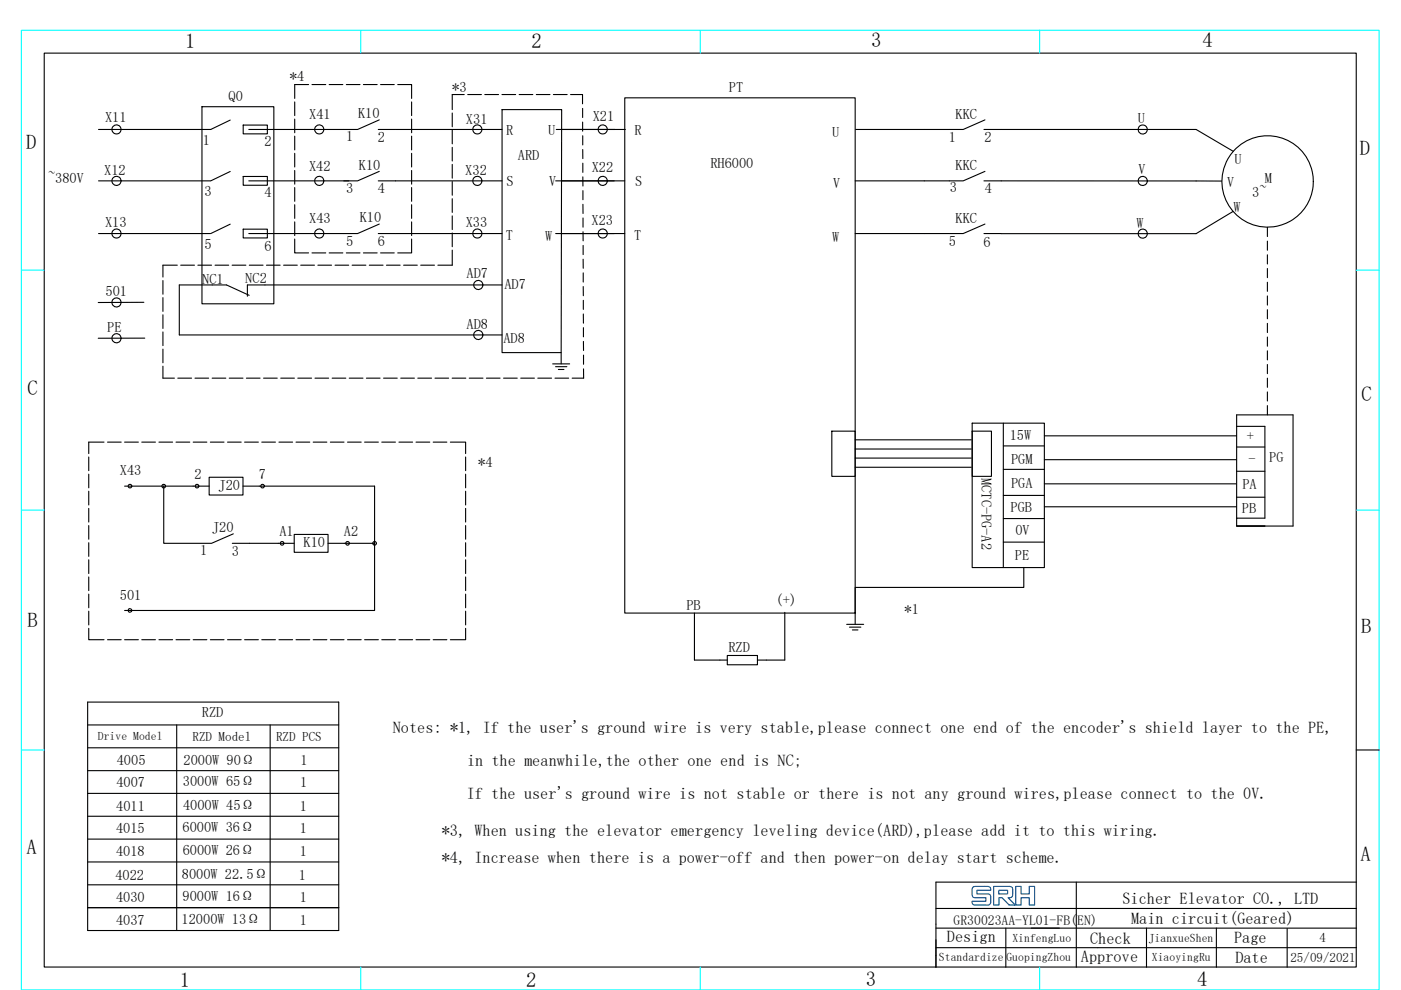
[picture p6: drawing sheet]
<svg xmlns="http://www.w3.org/2000/svg" width="297mm" height="210mm" viewBox="0 0 297 210" stroke-linecap="round" stroke-linejoin="round" font-family="sans-serif">
<path d="M4.5 6.4h287.9v203.6h-287.9zM76.5 6.4v4.9M148.5 6.4v4.9M220.4 6.4v4.9M4.5 57.3h4.9M287.5 57.3h4.9M4.5 108.2h4.9M287.5 108.2h4.9M4.5 159.1h4.9M76.5 205.1v4.9M148.5 205.1v4.9M220.4 205.1v4.9" fill="none" stroke="#0ff" stroke-width=".23"/>
<g fill="none" stroke="#000" stroke-width=".23">
<path d="M9.4 11.3h278.1v193.8h-278.1zM65.4 17.9h-2.9v3M66.1 17.9h3M69.8 17.9h2.9M73.4 17.9h2.9M77 17.9h3M80.7 17.9h2.9M84.3 17.9h3v3M20.9 38.4h23.7M42.8 22.6h15.3v41.8h-15.3zM48.8 25.5l-4.1 2h-23.8M48.8 36.4l-4.1 2"/>
<path d="M51.6 37.4h5.1v1.9h-5.1zM51.6 26.5h5.1v1.9h-5.1zM52.7 38.4h21.3M62.5 21.6v2.9M62.5 25.3v2.9M62.5 28.9v2.9M62.5 32.5v2.9M62.5 36.2v2.9M62.5 39.8v2.9M80.2 27.5h26.2M80.2 38.4h26.2M80.4 36.4l-4.6 2h-2.9"/>
<path d="M80.4 25.4l-4.6 2.1h-23.1M87.3 21.6v2.9M87.3 25.3v2.9M87.3 28.9v2.9M87.3 32.5v2.9M87.3 36.2v2.9M87.3 39.8v2.9M95.9 24v2.9M95.9 27.6v2.9M95.9 31.2v2.9M95.9 34.9v2.9M95.9 38.5v2.9"/>
<path d="M98.4 20.1h-2.5v3.1M99.2 20.1h2.9M102.8 20.1h2.9M106.4 20.1h2.9M106.4 23.2h12.7l-.1 51.6h-12.6zM110.1 20.1h2.9M113.7 20.1h2.9M117.3 20.1h2.9M117.8 38.4h14.7M117.9 27.5h14.7M121 20.1h2.5v1.9M123.5 23v1.9"/>
<path d="M123.5 25.9v1.9M123.5 28.8v1.9M123.5 31.7l.1 1.9M123.6 34.6v2M123.6 37.5v2M132.5 20.8h48.8v109.2h-48.8zM208.6 27.5h45l7.9 4.6M208.6 38.4h50.4M208.8 36.4l-4.6 2h-22.9M208.8 25.4l-4.6 2.1h-22.8M20.9 49.5h23.7M34.5 59.5v2.9"/>
<path d="M37.6 56.2h-3.1v2.6M38.3 56.2h2.9M42 56.2h2.9M45.6 56.2h2.9M48.8 47.5l-4.1 2M49.2 56.2h2.9M51.6 48.6h5.1v1.9h-5.1zM52.9 56.2h2.9M56.5 56.2h2.9M60.1 56.2h2.9M62.5 50.7v2.9h2.9M62.5 43.4v2.9"/>
<path d="M62.5 47.1v2.9M63.8 56.2h2.9M66.1 53.6h3M67.4 56.2h2.9M69.8 53.6h2.9M71 56.2h2.9M73.4 53.6h2.9M74.7 56.2h2.9M77 53.6h3M78.3 56.2h2.9M80.2 49.5h26.2M80.4 47.5l-4.6 2h-23.1"/>
<path d="M80.7 53.6h2.9M81.9 56.2h2.9M85.6 56.2h2.9M87.3 50.7v2.9h-3M87.3 43.4v2.9M87.3 47.1v2.9M89.2 56.2h2.9M95.9 42.1v2.9M95.9 45.8v2.9M95.9 49.4v2.9M95.9 53.1v3.1h-3.1M117.8 49.5h14.7"/>
<path d="M123.6 40.4v2M123.6 43.3v2M123.6 46.2v2M123.6 49.2v1.9M123.6 52.1v1.9M123.6 55l.1 1.9M123.7 57.9v1.9M208.8 47.5l-4.6 2h-22.9M261.5 44.8l-7.9 4.8-45-.1M268.7 48.2v2M268.7 51.1v2M268.7 54v2"/>
<path d="M268.7 56.9v2M268.7 59.9v1.9M30.5 64.1l-9.7 .1M30.7 71.7h-9.9M34.5 77.7v2.5h2.5M34.5 63.1v2.9M34.5 66.8v2.9M34.5 70.4v2.9M34.5 74v2.9M52.8 62.6l-4.8-2.2h-10v10.6h68.4M106.4 60.4h-53.9v2.4M117.2 77.2h3.6"/>
<path d="M117.8 77.8h2.4M118.4 78.4h1.2M119 74.8v2.4M123.7 60.8v1.9M123.7 63.7v1.9M123.7 66.6v1.9M123.7 69.5v1.9M123.7 72.4v1.9M123.7 78.2v2h-2.4M123.7 75.3v2M268.7 62.8v1.9M268.7 65.7v1.9"/>
<path d="M268.7 68.6v1.9M268.7 71.5v1.9M268.7 74.4v1.9M268.7 77.3v2M18.8 96.9v2.9M22.1 93.8h-3.3v2.4M22.8 93.8h2.9M26.4 93.8h2.9M30.1 93.8h2.9M33.7 93.8h2.9M37.3 93.8h2.9M37.7 80.2h2.9"/>
<path d="M41 93.8h2.9M41.3 80.2h2.9M44.6 93.8h2.9M45 80.2h2.9M48.2 93.8h2.9M48.6 80.2h2.9M51.9 93.8h2.9M52.2 80.2h2.9M55.5 93.8h2.9M55.9 80.2h2.9M59.1 93.8h2.9M59.5 80.2h2.9"/>
<path d="M62.8 93.8h2.9M63.1 80.2h3M66.4 93.8h2.9M66.8 80.2h2.9M70 93.8h2.9M70.4 80.2h2.9M73.7 93.8h2.9M74 80.2h3M77.3 93.8h2.9M77.7 80.2h2.9M80.9 93.8h2.9M81.3 80.2h2.9"/>
<path d="M84.6 93.8h2.9M85 80.2h2.9M88.2 93.8h2.9M88.6 80.2h2.9M91.8 93.8h2.9M92.2 80.2h2.9M95.5 93.8h3.2v2.4M95.9 80.2h2.9M98.7 96.9v2.9M99.5 80.2h2.9M103.1 80.2h2.9M106.8 80.2h2.9"/>
<path d="M110.4 80.2h2.9M114 80.2h2.9M117.7 80.2h2.9M176.4 91.4h4.9v9.6h-4.9zM181.3 99.1h24.6M181.3 97.2h24.6M181.3 95.2h24.6M181.3 93.3h24.6M206.1 91.4h4.1v9.6h-4.1zM206.1 89.8h15.3v30.6h-15.3zM212.7 89.8v30.6M212.7 94.6h8.7"/>
<path d="M212.7 99.6h8.7M221.4 97.5h40.8M221.4 92.4h40.8M262.2 94.8h6M262.2 90.4h6v19.5h-6M262.2 88h12v23.6h-12zM262.2 100h6M268.7 80.2v2M268.7 83.1v2M268.7 86v2M18.8 100.6v2.9M18.8 104.2v2.9"/>
<path d="M18.8 107.8v2.9M18.8 111.5v2.9M18.8 115.1v2.9M18.8 118.7v3M26.4 103.1h17.9M34.7 103.1v12.1h10.2l4.6-2M44.3 101.2h7.2v3.8h-7.2zM49.3 115.2h13.1M51.5 103.1h27.9v26.4h-53M62.4 113.4h7.2v3.7h-7.2zM69.6 115.2h9.8M98.7 100.6v2.9"/>
<path d="M98.7 104.2v2.9M98.7 107.8v2.9M98.7 111.5v2.9M98.7 115.1v2.9M98.7 118.7v3M212.7 105.1h8.7M212.7 110h8.7M212.7 115h8.7M221.4 107.5h40.7M221.4 102.6h40.7M262.2 105.5h6M262.2 109.9h.1"/>
<path d="M262.2 111.6h6M18.8 133.3v2.4h3.3M18.8 122.4v2.9M18.8 126v2.9M18.8 129.6v3M22.8 135.7h2.9M26.4 135.7h2.9M27.3 129.1l.6 .2v.4l-.6 .1-.1-.2zM30.1 135.7h2.9M33.7 135.7h2.9M37.3 135.7h2.9M41 135.7h2.9"/>
<path d="M44.6 135.7h2.9M48.2 135.7h2.9M51.9 135.7h2.9M55.5 135.7h2.9M59.1 135.7h2.9M62.8 135.7h2.9M66.4 135.7h2.9M70 135.7h2.9M73.7 135.7h2.9M77.3 135.7h2.9M80.9 135.7h2.9M84.6 135.7h2.9"/>
<path d="M88.2 135.7h2.9M91.8 135.7h2.9M98.7 133.3v2.4h-3.2M98.7 122.4v2.9M98.7 126v2.9M98.7 129.6v3M147.2 130v10h7M154.2 139h6.4v2h-6.4zM166.4 129.9v10.1h-5.8M179.5 132.4h3.6M180.1 133h2.4M180.7 133.6h1.2"/>
<path d="M181.3 130h.1M181.3 124.6h35.8v-4.2l-35.8 9.6zM181.3 130v2.4M217.1 120.4h.1M18.6 158.6h53.2M18.6 153.8h53.2M18.6 148.9h53.2v48.5h-53.2zM37.5 153.8v43.6M57.3 153.8v43.6M287.5 159.1h4.9M18.6 178h53.2M18.6 173.1h53.2"/>
<path d="M18.6 168.3h53.2M18.6 163.5h53.2M18.6 192.5h53.2M18.6 187.7h53.2M18.6 182.8h53.2M198.4 192.7h89.2M198.4 196.9h89.2M213.3 196.9v8.3M228.2 187.1v18.1M243.1 196.8v8.4M257.9 196.8v8.4M272.9 197v8.2"/>
<path d="M287.6 187.1h-89.2v18.1M198.4 201h89.2"/>
<circle cx="24.7" cy="38.4" r=".97"/>
<circle cx="24.7" cy="27.5" r=".97"/>
<circle cx="67.7" cy="38.4" r=".97"/>
<circle cx="67.7" cy="27.5" r=".97"/>
<circle cx="101.2" cy="38.4" r=".97"/>
<circle cx="101.2" cy="27.5" r=".97"/>
<circle cx="127.8" cy="38.4" r=".97"/>
<circle cx="127.8" cy="27.5" r=".97"/>
<circle cx="242.3" cy="38.4" r=".97"/>
<circle cx="242.3" cy="27.5" r=".97"/>
<circle cx="268.8" cy="38.5" r="9.7"/>
<circle cx="24.7" cy="49.5" r=".97"/>
<circle cx="67.7" cy="49.5" r=".97"/>
<circle cx="101.2" cy="49.5" r=".97"/>
<circle cx="127.8" cy="49.5" r=".97"/>
<circle cx="242.3" cy="49.6" r=".97"/>
<circle cx="24.7" cy="71.7" r=".97"/>
<circle cx="24.7" cy="64.1" r=".97"/>
<circle cx="101.4" cy="71" r=".97"/>
<circle cx="101.4" cy="60.4" r=".97"/>
<circle cx="27.6" cy="103.1" r=".39"/>
<circle cx="34.7" cy="103.1" r=".39"/>
<circle cx="41.8" cy="103.1" r=".39"/>
<circle cx="55.7" cy="103.1" r=".39"/>
<circle cx="59.8" cy="115.2" r=".39"/>
<circle cx="73.7" cy="115.2" r=".39"/>
<circle cx="79.4" cy="115.2" r=".39"/>
</g>
<path d="M206.3 188.1l.4-.1h2a1.06 1.06 0 0 1 1.3 .4l.1 .4h-3v.8h2.3a.61 .61 0 0 1 .7 .5v.6a.93 .93 0 0 1-.2 1 .93 .93 0 0 1-1 .3h-2.2a.6 .6 0 0 1-.6-.8h2.9v-.8h-1.9a.75 .75 0 0 1-1-.8v-.1a1.66 1.66 0 0 1 .2-1.4zM210.7 188h3.3a.75 .75 0 0 1 .7 .4 .75 .75 0 0 1 0 .8v.5a.73 .73 0 0 1-1 .7l1.5 1.5-.6 .1a1.01 1.01 0 0 1-1.2-.7l-1-.9h-.6v1.6h-1.1zM211.8 188.8h1.8v.8h-1.8zM215.4 188h1.1v1.6h.9h.8v-1.6h1.2v4h-1.2v-1.6h-1.7v1.6h-1.1z" fill="none" stroke="#003f7e" stroke-width=".23"/>
<g font-size="4.4">
<text x="39.3" y="10.1">1</text>
<text x="112.7" y="10.1">2</text>
<text x="184.7" y="10">3</text>
<text x="254.9" y="10">4</text>
<text x="5.5" y="31.7">D</text>
<text x="288.3" y="32.9">D</text>
<text x="5.8" y="83.7">C</text>
<text x="288.6" y="85">C</text>
<text x="5.8" y="133">B</text>
<text x="288.6" y="134.2">B</text>
<text x="5.6" y="181.2">A</text>
<text x="288.4" y="182.5">A</text>
<text x="38.1" y="209.3">1</text>
<text x="111.5" y="209.3">2</text>
<text x="183.5" y="209.1">3</text>
<text x="253.8" y="209.1">4</text>
</g>
<g font-size="3.5">
<text x="83.3" y="155.4">Notes: *1, If the user's ground wire is very stable,please connect one end of the encoder's shield layer to the PE,</text>
<text x="99" y="162.4">in the meanwhile,the other one end is NC;</text>
<text x="99" y="169.5">If the user's ground wire is not stable or there is not any ground wires,please connect to the 0V.</text>
<text x="93.7" y="177.2">*3, When using the elevator emergency leveling device(ARD),please add it to this wiring.</text>
<text x="93.7" y="183">*4, Increase when there is a power-off and then power-on delay start scheme.</text>
<text x="238" y="191.7">Sicher Elevator CO., LTD</text>
<text x="239.8" y="196">Main circuit(Geared)</text>
<text x="200.8" y="199.9">Design</text>
<text x="231.1" y="200.2">Check</text>
<text x="261.7" y="199.9">Page</text>
<text x="229.2" y="204">Approve</text>
<text x="261.9" y="204.2">Date</text>
</g>
<g font-size="3">
<text x="61.4" y="17.2">*4</text>
<text x="48.5" y="21.5">Q0</text>
<text x="95.9" y="19.5">*3</text>
<text x="154.6" y="19.6">PT</text>
<text x="22.3" y="25.9">X11</text>
<text x="65.6" y="25.2">X41</text>
<text x="75.9" y="25">K10</text>
<text x="98.8" y="26.2">X31</text>
<text x="107.3" y="28.7">R</text>
<text x="116.2" y="28.7">U</text>
<text x="125.7" y="25.6">X21</text>
<text x="134.6" y="28.7">R</text>
<text x="176.5" y="29">U</text>
<text x="202.6" y="25.2">KKC</text>
<text x="241.2" y="26.1">U</text>
<text x="43" y="30.7">1</text>
<text x="56.1" y="31">2</text>
<text x="73.4" y="30">1</text>
<text x="80.1" y="30.1">2</text>
<text x="109.8" y="34">ARD</text>
<text x="150.6" y="35.7">RH6000</text>
<text x="201.2" y="30.1">1</text>
<text x="208.8" y="30.1">2</text>
<text x="261.8" y="34.8">U</text>
<text x="10.2" y="38.7">~380V</text>
<text x="22.1" y="37">X12</text>
<text x="43.4" y="41.6">3</text>
<text x="56.1" y="41.7">4</text>
<text x="65.5" y="36.2">X42</text>
<text x="73.4" y="40.9">3</text>
<text x="76.1" y="36.1">K10</text>
<text x="80.1" y="41">4</text>
<text x="98.7" y="37.1">X32</text>
<text x="107.4" y="39.5">S</text>
<text x="116.4" y="39.5">V</text>
<text x="125.4" y="36.6">X22</text>
<text x="134.6" y="39.5">S</text>
<text x="176.6" y="39.8">V</text>
<text x="201.4" y="40.8">3</text>
<text x="202.6" y="36.1">KKC</text>
<text x="208.8" y="40.9">4</text>
<text x="241.4" y="37">V</text>
<text x="260.2" y="39.6">V</text>
<text x="265.5" y="41.8">3~</text>
<text x="268.1" y="38.9">M</text>
<text x="65.6" y="47.3">X43</text>
<text x="76.3" y="47.1">K10</text>
<text x="125.4" y="47.7">X23</text>
<text x="202.6" y="47.2">KKC</text>
<text x="261.6" y="45">W</text>
<text x="22.3" y="48.1">X13</text>
<text x="43.4" y="52.9">5</text>
<text x="56.1" y="53.1">6</text>
<text x="73.4" y="52.1">5</text>
<text x="80.1" y="52.1">6</text>
<text x="98.8" y="48.1">X33</text>
<text x="107.3" y="50.9">T</text>
<text x="115.6" y="51">W</text>
<text x="134.5" y="50.9">T</text>
<text x="176.4" y="51.3">W</text>
<text x="201.2" y="52.3">5</text>
<text x="208.5" y="52.3">6</text>
<text x="240.9" y="48.3">W</text>
<text x="98.9" y="59">AD7</text>
<text x="22.4" y="62.7">501</text>
<text x="42.9" y="60.2">NC1</text>
<text x="52" y="60.1">NC2</text>
<text x="107" y="61.3">AD7</text>
<text x="22.7" y="70.3">PE</text>
<text x="98.9" y="69.7">AD8</text>
<text x="106.7" y="72.7">AD8</text>
<text x="214.1" y="93.4">15W</text>
<text x="264.4" y="93.5">+</text>
<text x="25.4" y="100.7">X43</text>
<text x="41.2" y="101.6">2</text>
<text x="54.9" y="101.5">7</text>
<text x="101.4" y="99.1">*4</text>
<text x="208.1" y="101.4" transform="rotate(90 208.1 101.4)">MCTC-PG-A2</text>
<text x="214.4" y="98.4">PGM</text>
<text x="264.7" y="98.4">-</text>
<text x="269.1" y="98.1">PG</text>
<text x="46.3" y="103.9">J20</text>
<text x="214.4" y="103.4">PGA</text>
<text x="263.4" y="103.7">PA</text>
<text x="45" y="112.8">J20</text>
<text x="59.2" y="113.8">A1</text>
<text x="72.9" y="113.6">A2</text>
<text x="214.3" y="108.5">PGB</text>
<text x="215.3" y="113.5">0V</text>
<text x="263.3" y="108.8">PB</text>
<text x="42.4" y="117.8">1</text>
<text x="49.1" y="118">3</text>
<text x="64.4" y="116">K10</text>
<text x="215.2" y="118.7">PE</text>
<text x="25.4" y="127.2">501</text>
<text x="145.5" y="129.4">PB</text>
<text x="164.4" y="128.3">(+)</text>
<text x="191.8" y="130.2">*1</text>
<text x="154.4" y="138.2">RZD</text>
<text x="42.8" y="152.2">RZD</text>
<text x="24.7" y="166.9">4007</text>
<text x="24.8" y="162.4">4005</text>
<text x="38.8" y="166.8">3000W 65Ω</text>
<text x="38.9" y="162.2">2000W 90Ω</text>
<text x="63.6" y="166.9">1</text>
<text x="63.7" y="162.4">1</text>
<text x="24.6" y="172">4011</text>
<text x="38.8" y="171.8">4000W 45Ω</text>
<text x="63.6" y="172">1</text>
<text x="24.6" y="176.6">4015</text>
<text x="38.7" y="176.5">6000W 36Ω</text>
<text x="63.5" y="176.6">1</text>
<text x="24.6" y="181.5">4018</text>
<text x="38.7" y="181.3">6000W 26Ω</text>
<text x="63.6" y="181.5">1</text>
<text x="24.5" y="186.6">4022</text>
<text x="24.6" y="191.3">4030</text>
<text x="38.6" y="186.4">8000W 22.5Ω</text>
<text x="38.7" y="191.1">9000W 16Ω</text>
<text x="63.4" y="186.6">1</text>
<text x="63.5" y="191.3">1</text>
<text x="24.6" y="196.2">4037</text>
<text x="38.5" y="196">12000W 13Ω</text>
<text x="63.5" y="196.2">1</text>
</g>
<text font-size="2.9" x="202.2" y="196.2">GR30023AA-YL01-FB(EN)</text>
<g font-size="2.8">
<text x="40.8" y="157.2">RZD Model</text>
<text x="58.5" y="157.2">RZD PCS</text>
<text x="279.8" y="199.9">4</text>
<text x="273.6" y="204.1">25/09/2021</text>
</g>
<g font-size="2.5">
<text x="20.7" y="156.9">Drive Model</text>
<text x="199.1" y="203.8">Standardize</text>
<text x="213.4" y="203.8">GuopingZhou</text>
<text x="214.7" y="199.7">XinfengLuo</text>
<text x="243.6" y="199.8">JianxueShen</text>
<text x="244.2" y="203.9">XiaoyingRu</text>
</g>
</svg>
